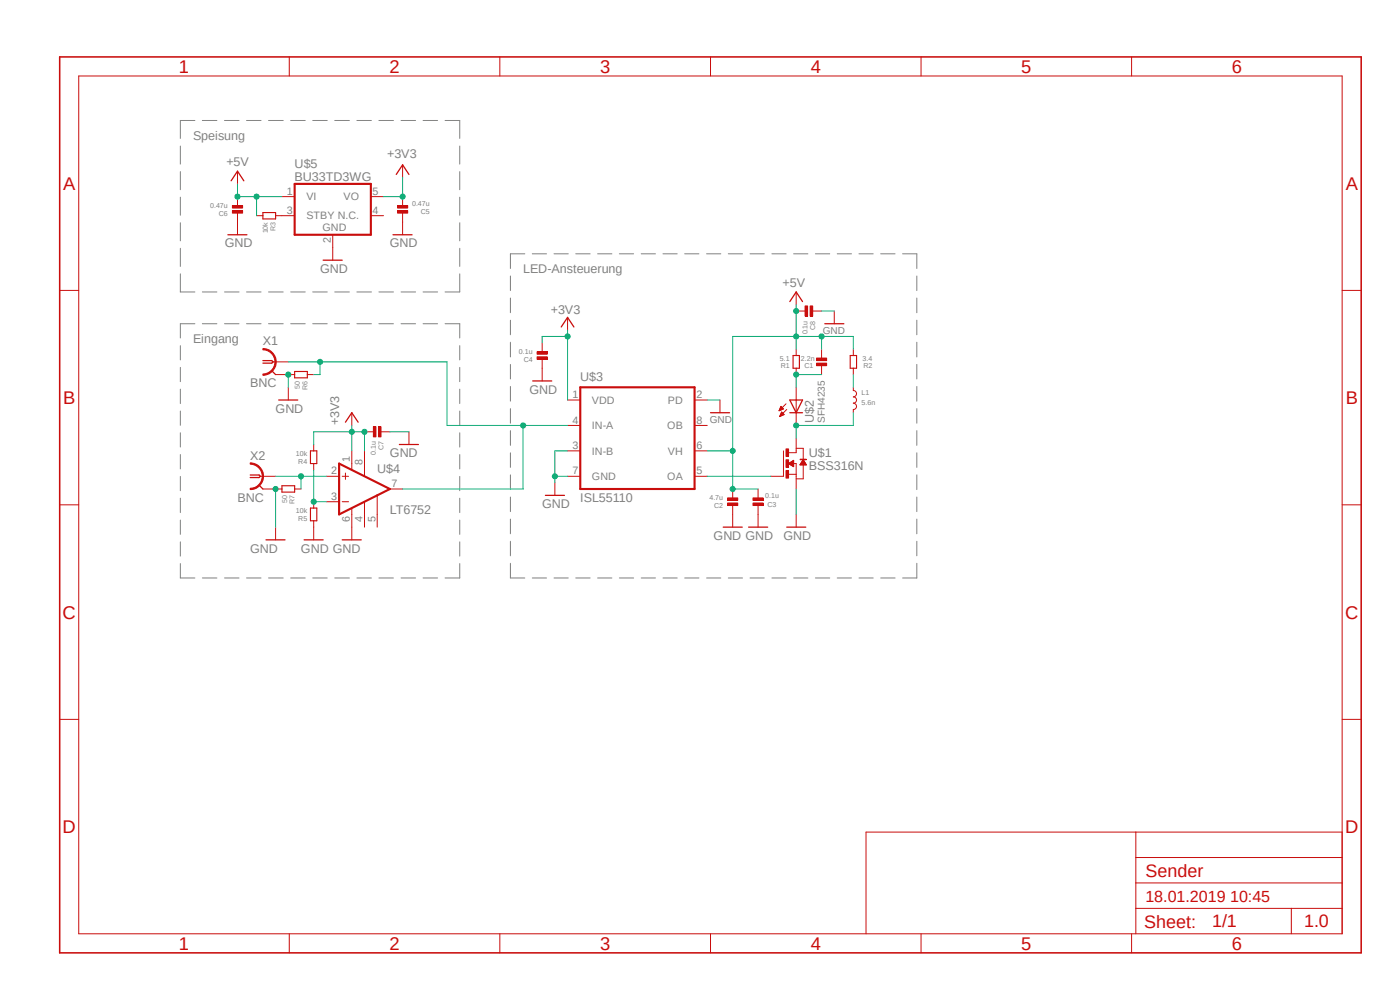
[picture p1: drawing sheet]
<svg xmlns="http://www.w3.org/2000/svg" width="420mm" height="297mm" viewBox="0 0 420 297" stroke-linecap="round" stroke-linejoin="round" font-family="sans-serif">
<path d="M17.1 16.6l391.8 269.8M408.9 16.6l-391.8 269.8" fill="none" stroke="#fff" stroke-width=".3"/>
<g fill="none" stroke="#808080" stroke-width=".3">
<path d="M58.5 36.1h-4.4v5.4M60.7 36.1h4.4M67.4 36.1h4.3M74 36.1h4.3M80.6 36.1h4.4M87.2 36.1h4.4M93.8 36.1h4.4M100.4 36.1h4.4M107.1 36.1h4.3M113.7 36.1h4.3M120.3 36.1h4.4M126.9 36.1h4.4"/>
<path d="M133.5 36.1h4.4v5.4M54.1 43.8v5.4M54.1 51.4v5.5M54.1 59.1v5.4M137.9 43.8v5.4M137.9 51.4v5.5M137.9 59.1v5.4M54.1 66.8v5.4M54.1 74.4v5.4M137.9 66.8v5.4M137.9 74.4v5.4M157.4 76.1h-4.3v4.4"/>
<path d="M159.7 76.1h4.3M166.2 76.1h4.3M172.7 76.1h4.3M179.3 76.1h4.3M185.8 76.1h4.3M192.4 76.1h4.2M198.9 76.1h4.3M205.4 76.1h4.3M212 76.1h4.2M218.5 76.1h4.3M225 76.1h4.3M231.6 76.1h4.2"/>
<path d="M238.1 76.1h4.3M244.6 76.1h4.3M251.2 76.1h4.2M257.7 76.1h4.3M264.2 76.1h4.3M270.8 76.1h4.2v4.4M54.1 82.1v5.4h4.4M58.5 97h-4.4v4.3M60.7 87.5h4.4M60.7 97h4.4M67.4 87.5h4.3M67.4 97h4.3"/>
<path d="M74 87.5h4.3M74 97h4.3M80.6 87.5h4.4M80.6 97h4.4M87.2 87.5h4.4M87.2 97h4.4M93.8 87.5h4.4M93.8 97h4.4M100.4 87.5h4.4M100.4 97h4.4M107.1 87.5h4.3M107.1 97h4.3"/>
<path d="M113.7 87.5h4.3M113.7 97h4.3M120.3 87.5h4.4M120.3 97h4.4M126.9 87.5h4.4M126.9 97h4.4M133.5 97h4.4v4.3M137.9 82.1v5.4h-4.4M153.1 82.7v4.4M153.1 89.3v4.4M153.1 96v4.3M275 82.7v4.4"/>
<path d="M275 89.3v4.4M275 96v4.3M54.1 103.6v4.3M54.1 110.1v4.3M54.1 116.6v4.3M137.9 103.6v4.3M137.9 110.1v4.3M137.9 116.6v4.3M153.1 102.6v4.4M153.1 109.2v4.4M153.1 115.8v4.4M275 102.6v4.4"/>
<path d="M275 109.2v4.4M275 115.8v4.4M54.1 123.2v4.3M54.1 129.7v4.3M54.1 136.2v4.3M137.9 123.2v4.3M137.9 129.7v4.3M137.9 136.2v4.3M153.1 122.5v4.3M153.1 129.1v4.4M153.1 135.7v4.4M275 122.5v4.3"/>
<path d="M275 129.1v4.4M275 135.7v4.4M54.1 142.8v4.3M54.1 149.3v4.3M54.1 155.9v4.2M137.9 142.8v4.3M137.9 149.3v4.3M137.9 155.9v4.2M153.1 142.3v4.4M153.1 149v4.3M153.1 155.6v4.4M275 142.3v4.4"/>
<path d="M275 149v4.3M275 155.6v4.4M54.1 162.4v4.3M54.1 168.9v4.3h4.4M60.7 173.2h4.4M67.4 173.2h4.3M74 173.2h4.3M80.6 173.2h4.4M87.2 173.2h4.4M93.8 173.2h4.4M100.4 173.2h4.4M107.1 173.2h4.3"/>
<path d="M113.7 173.2h4.3M120.3 173.2h4.4M126.9 173.2h4.4M137.9 162.4v4.3M137.9 168.9v4.3h-4.4M153.1 168.8v4.4h4.3M153.1 162.2v4.4M159.7 173.2h4.3M166.2 173.2h4.3M172.7 173.2h4.3M179.3 173.2h4.3M185.8 173.2h4.3"/>
<path d="M192.4 173.2h4.2M198.9 173.2h4.3M205.4 173.2h4.3M212 173.2h4.2M218.5 173.2h4.3M225 173.2h4.3M231.6 173.2h4.2M238.1 173.2h4.3M244.6 173.2h4.3M251.2 173.2h4.2M257.7 173.2h4.3M264.2 173.2h4.3"/>
<path d="M275 168.8v4.4h-4.2M275 162.2v4.4"/>
</g>
<g fill="none" stroke="#c90d0c" stroke-width=".3">
<path d="M86.8 17.1v5.7M149.9 17.1v5.7M213.1 17.1v5.7M276.3 17.1v5.7M339.5 17.1v5.7M23.6 22.8h379v257.1h-379zM17.9 87h5.7M402.6 87h5.7M235 135.1v7.6M238.1 138.9h.7v3.8M238.8 135.1v.6h-2.2M238.8 134.4h2.2v3.4"/>
<path d="M241 139.3v4.2h-2.2M17.9 151.3h5.7M236.6 142.2h2.2M402.6 151.3h5.7M17.9 215.6h5.7M402.6 215.6h5.7M340.7 249.4v30.5M340.7 257h61.9M402.6 249.4h-142.8v30.5M86.8 279.9v5.7M149.9 279.9v5.7M213.1 279.9v5.7"/>
<path d="M276.3 279.9v5.7M339.5 279.9v5.7M340.7 272.2h61.9M340.7 264.6h61.9M387.4 272.2v7.7"/>
</g>
<path d="M17.9 17.1h390.4v268.5h-390.4z" fill="none" stroke="#c90d0c" stroke-width=".47"/>
<path d="M235.8 134.5h.8v2.3h-.8z" fill-rule="evenodd" fill="#c90d0c"/>
<path d="M235.8 134.5h.8v2.3h-.8z" fill="none" stroke="#c90d0c" stroke-width=".3"/>
<path d="M235.8 137.8h.8v2.3h-.8z" fill-rule="evenodd" fill="#c90d0c"/>
<path d="M235.8 137.8h.8v2.3h-.8z" fill="none" stroke="#c90d0c" stroke-width=".3"/>
<path d="M235.8 141h.8v2.3h-.8z" fill-rule="evenodd" fill="#c90d0c"/>
<path d="M235.8 141h.8v2.3h-.8z" fill="none" stroke="#c90d0c" stroke-width=".3"/>
<path d="M240 137.6h1.9v.2h-1.9z" fill-rule="evenodd" fill="#c90d0c"/>
<g fill="none" stroke="#c90d0c" stroke-width=".3">
<path d="M170.3 119.9h3.8M208.4 119.9h3.8M238.8 104.6v2M238.8 110.4v1.9M238.8 116.1v11.4M246.5 104.6v2.9M246.5 109.4v2.9M256 104.6v2M256 110.4v1.9M170.3 127.5h3.8M170.3 135.1h3.8M208.4 127.5h3.8"/>
<path d="M208.4 135.1h3.8M233.8 123h.2M233.8 122.9h.6M233.9 122.7h.8M233.9 124.8h.1M234 122.5h1M234 124.7h.3M234 122.3h.8M234.1 124.5h.6M234.1 122.2h.6M234.1 124.3h1M234.2 122h.3"/>
<path d="M234.2 124.2h.9M234.2 121.8h.2M234.3 121.8l.7 .8-1.3 .5zM234.3 124h.6M234.3 123.8h.5M234.4 123.7h.2M234.5 123.5l.7 .7-1.3 .6zM235.8 121l-2.1 2.1M236 122.7l-2.1 2.1M236.6 138.9l1.5-.9v1.9zM236.6 138.9h1.5M236.7 138.9h1.4"/>
<path d="M236.7 139h1.4M236.8 138.8h1.3M236.9 139.1h1.2M236.9 138.7h1.2M237 139.2h1.1M237.1 138.6h1M237.2 139.3h.9M237.2 138.5h.9M237.3 139.4h.8M237.4 138.4h.7M237.4 139.5h.7M237.5 138.3h.6"/>
<path d="M237.6 139.6h.5M237.7 138.3h.4M237.7 139.7h.4M237.8 138.1h.3M237.9 139.7h.2M238 138h.1M238 139.8h.1M238.8 131.3v3.8M240 137.6h1.9v.2h-1.9zM240 139.2h1.9M240.1 139.1h1.7M240.2 139h1.5"/>
<path d="M240.2 138.9h1.5M240.3 138.9h1.3M240.3 138.8h1.3M240.4 138.7h1.1M240.5 138.6h.9M240.5 138.5h.9M240.5 138.4h.8M240.6 138.3h.7M240.7 138.3h.5M240.7 138.1h.5M240.8 138h.3M240.8 138h.2"/>
<path d="M240.9 137.9h.1M240.9 137.8h.1M241 137.8l.9 1.5h-1.9zM170.3 142.7h3.8M208.4 142.7h3.8M231.2 142.7h3.8M238.8 142.7v3.9"/>
</g>
<path d="M236.9 119.9h3.8l-1.9 3.8zM236.9 123.7h3.8" fill="none" stroke="#c90d0c" stroke-width=".38"/>
<path d="M174.1 116.1h34.3v30.5h-34.3z" fill="none" stroke="#c90d0c" stroke-width=".64"/>
<path d="M237.9 106.6h1.9v3.8h-1.9zM255.1 106.6h1.9v3.8h-1.9z" fill="none" stroke="#c90d0c" stroke-width=".34"/>
<path d="M244.9 108.8h3.1v.8h-3.1z" fill-rule="evenodd" fill="#c90d0c"/>
<path d="M244.9 108.8h3.1v.8h-3.1z" fill="none" stroke="#c90d0c" stroke-width=".3"/>
<path d="M244.9 107.3h3.1v.8h-3.1z" fill-rule="evenodd" fill="#c90d0c"/>
<path d="M238.8 87.5v3.8M244.9 107.3h3.1v.8h-3.1zM256 116.1v1a.95 .95 0 0 1 1 .9 .95 .95 0 0 1-1 1 .93 .93 0 0 1 1 .9 .93 .93 0 0 1-1 .9 .95 .95 0 0 1 1 1 .95 .95 0 0 1-1 .9v1M166.5 144.7v3.8M219.8 146.6v2.8M219.8 151.3v2.9M238.8 154.2v3.8" fill="none" stroke="#c90d0c" stroke-width=".3"/>
<path d="M236.9 90.4l1.9-2.9 1.9 2.9M163.6 148.5h5.7M236 158h5.7" fill="none" stroke="#c90d0c" stroke-width=".38"/>
<path d="M218.3 150.7h3v.8h-3z" fill-rule="evenodd" fill="#c90d0c"/>
<path d="M218.3 150.7h3v.8h-3z" fill="none" stroke="#c90d0c" stroke-width=".3"/>
<path d="M218.3 149.2h3v.8h-3z" fill-rule="evenodd" fill="#c90d0c"/>
<path d="M218.3 149.2h3v.8h-3zM227.4 146.6v2.8M227.4 151.3v2.9" fill="none" stroke="#c90d0c" stroke-width=".3"/>
<path d="M225.9 150.7h3v.8h-3z" fill-rule="evenodd" fill="#c90d0c"/>
<path d="M225.9 150.7h3v.8h-3z" fill="none" stroke="#c90d0c" stroke-width=".3"/>
<path d="M225.9 149.2h3v.8h-3z" fill-rule="evenodd" fill="#c90d0c"/>
<path d="M162.6 102.7v2.9M162.6 107.5v2.9M219.8 154.2v3.8M225.9 149.2h3v.8h-3zM227.4 154.2v3.8" fill="none" stroke="#c90d0c" stroke-width=".3"/>
<path d="M217 158h5.7M224.6 158h5.7" fill="none" stroke="#c90d0c" stroke-width=".38"/>
<path d="M161.1 106.9h3.1v.8h-3.1z" fill-rule="evenodd" fill="#c90d0c"/>
<path d="M161.1 106.9h3.1v.8h-3.1z" fill="none" stroke="#c90d0c" stroke-width=".3"/>
<path d="M161.1 105.4h3.1v.8h-3.1z" fill-rule="evenodd" fill="#c90d0c"/>
<path d="M161.1 105.4h3.1v.8h-3.1zM162.6 110.4v3.8M216 119.9v3.8" fill="none" stroke="#c90d0c" stroke-width=".3"/>
<path d="M159.8 114.2h5.7M213.1 123.7h5.8" fill="none" stroke="#c90d0c" stroke-width=".38"/>
<path d="M78.9 104.5a4 4 0 0 1 4 4 4 4 0 0 1-4 4v-.4a3.6 3.6 0 0 0 3.6-3.6 3.6 3.6 0 0 0-3.6-3.6z" fill-rule="evenodd" fill="#c90d0c"/>
<g fill="none" stroke="#c90d0c" stroke-width=".3">
<path d="M78.9 104.5a4 4 0 0 1 4 4 4 4 0 0 1-4 4v-.4a3.6 3.6 0 0 0 3.6-3.6 3.6 3.6 0 0 0-3.6-3.6zM81.9 108.5h4.6M82.7 112.3h3.8M86.5 116.1v3.8M105.5 135.1v5.6M109.3 135.1v7.6M97.9 142.7h3.8M97.9 150.4h3.8M102.7 142.7h1.9M102.7 150.4h1.9M103.6 141.8v1.9M105.5 152.4v5.6"/>
<path d="M109.3 150.5v7.5M113.2 148.5v9.5M117 146.6h3.8"/>
</g>
<path d="M78.9 108.1h2.6l.4 .4-.4 .3h-2.6M81.5 111.1l1.2 1.2M83.6 119.9h5.7" fill="none" stroke="#c90d0c" stroke-width=".38"/>
<path d="M101.7 138.9l15.3 7.7-15.3 7.6z" fill="none" stroke="#c90d0c" stroke-width=".64"/>
<path d="M75.1 138.7a4 4 0 0 1 4 4 4 4 0 0 1-4 4v-.4a3.6 3.6 0 0 0 3.6-3.6 3.6 3.6 0 0 0-3.6-3.6z" fill-rule="evenodd" fill="#c90d0c"/>
<path d="M84.6 58.9h3.8M111.3 58.9h3.8M120.8 49.4v3.8M120.8 58.9v2.9M84.6 64.6h3.8M99.8 70.4v3.8M111.3 64.6h3.8M120.8 63.7v2.8M75.1 138.7a4 4 0 0 1 4 4 4 4 0 0 1-4 4v-.4a3.6 3.6 0 0 0 3.6-3.6 3.6 3.6 0 0 0-3.6-3.6zM78.1 142.7h4.6M78.9 146.6h3.8M82.7 158v3.8" fill="none" stroke="#c90d0c" stroke-width=".3"/>
<path d="M118.9 52.3l1.9-2.9 1.9 2.9M75.1 142.4h2.6l.4 .3-.4 .4h-2.6M77.7 145.4l1.2 1.2M79.8 161.8h5.7" fill="none" stroke="#c90d0c" stroke-width=".38"/>
<path d="M88.4 55.1h22.9v15.3h-22.9z" fill="none" stroke="#c90d0c" stroke-width=".64"/>
<path d="M119.3 63.1h3v.8h-3z" fill-rule="evenodd" fill="#c90d0c"/>
<path d="M119.3 63.1h3v.8h-3z" fill="none" stroke="#c90d0c" stroke-width=".3"/>
<path d="M119.3 61.6h3v.8h-3z" fill-rule="evenodd" fill="#c90d0c"/>
<path d="M71.2 58.9v2.9M71.2 63.7v2.8M119.3 61.6h3v.8h-3z" fill="none" stroke="#c90d0c" stroke-width=".3"/>
<path d="M69.7 63.1h3.1v.8h-3.1z" fill-rule="evenodd" fill="#c90d0c"/>
<path d="M69.7 63.1h3.1v.8h-3.1z" fill="none" stroke="#c90d0c" stroke-width=".3"/>
<path d="M69.7 61.6h3.1v.8h-3.1z" fill-rule="evenodd" fill="#c90d0c"/>
<path d="M71.2 51.3v3.8M69.7 61.6h3.1v.8h-3.1zM71.2 66.5v3.9M77 64.6h1.9M82.7 64.6h1.9M99.8 74.2v3.8M120.8 66.5v3.9M105.5 123.7v3.8M109.3 129.4h2.9M114.1 129.4h2.9" fill="none" stroke="#c90d0c" stroke-width=".3"/>
<path d="M69.3 54.2l1.9-2.9 2 2.9M68.4 70.4h5.7M96.9 78h5.8M117.9 70.4h5.7M103.6 126.5l1.9-2.8 1.9 2.8" fill="none" stroke="#c90d0c" stroke-width=".38"/>
<path d="M78.9 63.7h3.8v1.9h-3.8z" fill="none" stroke="#c90d0c" stroke-width=".34"/>
<path d="M113.5 127.9h.8v3h-.8z" fill-rule="evenodd" fill="#c90d0c"/>
<path d="M113.5 127.9h.8v3h-.8z" fill="none" stroke="#c90d0c" stroke-width=".3"/>
<path d="M112 127.9h.8v3h-.8z" fill-rule="evenodd" fill="#c90d0c"/>
<g fill="none" stroke="#c90d0c" stroke-width=".3">
<path d="M170.3 95.1v3.8M238.8 93.2h2.9M243.6 93.2h2.9M86.5 112.3h1.9M92.2 112.3h1.9M94.1 133.2v1.9M94.1 138.9v1.9M112 127.9h.8v3h-.8zM122.7 129.4v3.8M82.7 146.6h1.9M88.4 146.6h1.9M94.1 150.4v1.9"/>
<path d="M94.1 156.1v5.7M105.5 158v3.8"/>
</g>
<path d="M168.4 98l1.9-2.9 1.9 2.9M119.8 133.2h5.7M91.2 161.8h5.7M102.7 161.8h5.7" fill="none" stroke="#c90d0c" stroke-width=".38"/>
<path d="M88.4 111.3h3.8v1.9h-3.8zM93.1 135.1h1.9v3.8h-1.9zM84.6 145.6h3.8v1.9h-3.8zM93.1 152.3h1.9v3.8h-1.9z" fill="none" stroke="#c90d0c" stroke-width=".34"/>
<path d="M243 91.7h.8v3h-.8z" fill-rule="evenodd" fill="#c90d0c"/>
<path d="M243 91.7h.8v3h-.8z" fill="none" stroke="#c90d0c" stroke-width=".3"/>
<path d="M241.5 91.7h.8v3h-.8z" fill-rule="evenodd" fill="#c90d0c"/>
<path d="M241.5 91.7h.8v3h-.8zM250.3 93.2v3.8" fill="none" stroke="#c90d0c" stroke-width=".3"/>
<path d="M247.4 97h5.8" fill="none" stroke="#c90d0c" stroke-width=".38"/>
<path d="M256 123.7v3.8h-17.2v3.8" fill="none" stroke="#0dab76" stroke-width=".3"/>
<circle cx="238.8" cy="127.5" r=".76" fill="#0dab76"/>
<g fill="none" stroke="#0dab76" stroke-width=".3">
<path d="M246.5 112.3h-7.7v3.8M256 112.3v3.8"/>
<circle cx="238.8" cy="127.5" r=".76"/>
</g>
<circle cx="238.8" cy="112.3" r=".76" fill="#0dab76"/>
<g fill="none" stroke="#0dab76" stroke-width=".3">
<path d="M170.3 135.1h-3.8v9.6M166.5 142.7h3.8M238.8 146.6v7.6"/>
<circle cx="238.8" cy="112.3" r=".76"/>
</g>
<circle cx="166.5" cy="142.7" r=".76" fill="#0dab76"/>
<g fill="none" stroke="#0dab76" stroke-width=".3">
<path d="M86.5 112.3v3.8M212.2 119.9h3.8"/>
<circle cx="166.5" cy="142.7" r=".76"/>
</g>
<circle cx="86.5" cy="112.3" r=".76" fill="#0dab76"/>
<g fill="none" stroke="#0dab76" stroke-width=".3">
<path d="M82.7 146.6v11.4"/>
<circle cx="86.5" cy="112.3" r=".76"/>
</g>
<circle cx="82.7" cy="146.6" r=".76" fill="#0dab76"/>
<g fill="none" stroke="#0dab76" stroke-width=".3">
<path d="M238.8 91.3v13.3M246.5 93.2h3.8M238.8 100.8h7.7v3.8M117 129.4h5.7"/>
<circle cx="82.7" cy="146.6" r=".76"/>
</g>
<circle cx="238.8" cy="100.8" r=".76" fill="#0dab76"/>
<g fill="none" stroke="#0dab76" stroke-width=".3">
<path d="M246.5 100.8h9.5v3.8"/>
<circle cx="238.8" cy="100.8" r=".76"/>
</g>
<circle cx="246.5" cy="100.8" r=".76" fill="#0dab76"/>
<g fill="none" stroke="#0dab76" stroke-width=".3">
<path d="M212.2 135.1h7.6v11.5h7.6"/>
<circle cx="246.5" cy="100.8" r=".76"/>
</g>
<circle cx="219.8" cy="146.6" r=".76" fill="#0dab76"/>
<g fill="none" stroke="#0dab76" stroke-width=".3">
<path d="M238.8 100.8h-19v34.3"/>
<circle cx="219.8" cy="146.6" r=".76"/>
</g>
<circle cx="219.8" cy="135.1" r=".76" fill="#0dab76"/>
<circle cx="219.8" cy="135.1" r=".76" fill="none" stroke="#0dab76" stroke-width=".3"/>
<circle cx="238.8" cy="93.2" r=".76" fill="#0dab76"/>
<g fill="none" stroke="#0dab76" stroke-width=".3">
<path d="M71.2 55.1v3.8M77 58.9h7.6"/>
<circle cx="238.8" cy="93.2" r=".76"/>
</g>
<circle cx="71.2" cy="58.9" r=".76" fill="#0dab76"/>
<g fill="none" stroke="#0dab76" stroke-width=".3">
<path d="M71.2 58.9h5.8v5.7"/>
<circle cx="71.2" cy="58.9" r=".76"/>
</g>
<circle cx="77" cy="58.9" r=".76" fill="#0dab76"/>
<g fill="none" stroke="#0dab76" stroke-width=".3">
<path d="M86.5 108.5h47.6v19h36.2M156.9 127.5v19.1h-36.1M212.2 142.7h19"/>
<circle cx="77" cy="58.9" r=".76"/>
</g>
<circle cx="156.9" cy="127.5" r=".76" fill="#0dab76"/>
<g fill="none" stroke="#0dab76" stroke-width=".3">
<path d="M96 108.5v3.8h-1.9"/>
<circle cx="156.9" cy="127.5" r=".76"/>
</g>
<circle cx="96" cy="108.5" r=".76" fill="#0dab76"/>
<g fill="none" stroke="#0dab76" stroke-width=".3">
<path d="M82.7 142.7h15.2M90.3 142.7v3.9"/>
<circle cx="96" cy="108.5" r=".76"/>
</g>
<circle cx="90.3" cy="142.7" r=".76" fill="#0dab76"/>
<g fill="none" stroke="#0dab76" stroke-width=".3">
<path d="M120.8 53.2v5.7h-5.7"/>
<circle cx="90.3" cy="142.7" r=".76"/>
</g>
<circle cx="120.8" cy="58.9" r=".76" fill="#0dab76"/>
<g fill="none" stroke="#0dab76" stroke-width=".3">
<path d="M105.5 127.5v7.6M105.5 129.4h3.8v5.7"/>
<circle cx="120.8" cy="58.9" r=".76"/>
</g>
<circle cx="105.5" cy="129.4" r=".76" fill="#0dab76"/>
<circle cx="105.5" cy="129.4" r=".76" fill="none" stroke="#0dab76" stroke-width=".3"/>
<circle cx="109.3" cy="129.4" r=".76" fill="#0dab76"/>
<g fill="none" stroke="#0dab76" stroke-width=".3">
<path d="M170.3 98.9v21M170.3 100.8h-7.7v1.9M105.5 129.4h-11.4v3.8"/>
<circle cx="109.3" cy="129.4" r=".76"/>
</g>
<circle cx="170.3" cy="100.8" r=".76" fill="#0dab76"/>
<g fill="none" stroke="#0dab76" stroke-width=".3">
<path d="M94.1 140.8v9.6h3.8"/>
<circle cx="170.3" cy="100.8" r=".76"/>
</g>
<circle cx="94.1" cy="150.4" r=".76" fill="#0dab76"/>
<circle cx="94.1" cy="150.4" r=".76" fill="none" stroke="#0dab76" stroke-width=".3"/>
<g font-size="5.5" fill="#c90d0c">
<text x="53.7" y="21.8">1</text>
<text x="116.8" y="21.8">2</text>
<text x="180" y="21.8">3</text>
<text x="243.2" y="21.8">4</text>
<text x="306.4" y="21.8">5</text>
<text x="369.5" y="21.8">6</text>
<text x="19" y="56.9">A</text>
<text x="403.7" y="56.9">A</text>
<text x="19" y="121.1">B</text>
<text x="403.7" y="121.1">B</text>
<text x="18.8" y="185.4">C</text>
<text x="403.5" y="185.4">C</text>
<text x="18.8" y="249.7">D</text>
<text x="403.5" y="249.7">D</text>
<text x="53.7" y="284.7">1</text>
<text x="116.8" y="284.7">2</text>
<text x="180" y="284.7">3</text>
<text x="243.2" y="284.7">4</text>
<text x="306.4" y="284.7">5</text>
<text x="369.5" y="284.7">6</text>
</g>
<g font-size="5.4" fill="#c90d0c">
<text x="343.6" y="262.7">Sender</text>
<text x="343.2" y="278.2">Sheet:</text>
<text x="363.6" y="278">1/1</text>
<text x="391.2" y="278">1.0</text>
</g>
<text font-size="4.8" fill="#c90d0c" x="343.6" y="270.3">18.01.2019 10:45</text>
<g font-size="3.8" fill="#808080">
<text x="57.9" y="41.8">Speisung</text>
<text x="116.1" y="47.5">+3V3</text>
<text x="67.9" y="49.8">+5V</text>
<text x="88.4" y="50.4">U$5</text>
<text x="88.4" y="54.2">BU33TD3WG</text>
<text x="67.4" y="74.2">GND</text>
<text x="117" y="74.2">GND</text>
<text x="96" y="81.8">GND</text>
<text x="156.9" y="81.8">LED-Ansteuerung</text>
<text x="234.7" y="86">+5V</text>
<text x="165.2" y="94">+3V3</text>
<text x="57.9" y="102.7">Eingang</text>
<text x="78.9" y="103.5">X1</text>
<text x="75.1" y="116.1">BNC</text>
<text x="158.8" y="118">GND</text>
<text x="174.1" y="114.2">U$3</text>
<text x="82.7" y="123.7">GND</text>
<text x="101.7" y="127.5" transform="rotate(-90 101.7 127.5)">+3V3</text>
<text x="244.2" y="126.7" transform="rotate(-90 244.2 126.7)">U$2</text>
<text x="75.1" y="137.8">X2</text>
<text x="117" y="137">GND</text>
<text x="242.7" y="137">U$1</text>
<text x="113.2" y="141.8">U$4</text>
<text x="242.7" y="140.8">BSS316N</text>
<text x="71.2" y="150.4">BNC</text>
<text x="117" y="154.2">LT6752</text>
<text x="162.6" y="152.3">GND</text>
<text x="174.1" y="150.4">ISL55110</text>
<text x="214.1" y="161.8">GND GND</text>
<text x="235" y="161.8">GND</text>
<text x="75.1" y="165.6">GND</text>
<text x="90.3" y="165.6">GND GND</text>
</g>
<g font-size="3.2" fill="#808080">
<text x="86.1" y="58.4">1</text>
<text x="111.8" y="58.4">5</text>
<text x="86.1" y="64.1">3</text>
<text x="91.9" y="60.1">VI</text>
<text x="91.9" y="65.8">STBY N.C.</text>
<text x="103.1" y="60.1">VO</text>
<text x="111.8" y="64.1">4</text>
<text x="96.8" y="69.2">GND</text>
<text x="99.3" y="72.7" transform="rotate(-90 99.3 72.7)">2</text>
<text x="171.8" y="119.3">1</text>
<text x="208.9" y="119.3">2</text>
<text x="177.6" y="121">VDD</text>
<text x="200.4" y="121">PD</text>
<text x="171.8" y="127">4</text>
<text x="177.6" y="128.6">IN-A</text>
<text x="200.2" y="128.6">OB</text>
<text x="208.9" y="127">8</text>
<text x="171.8" y="134.6">3</text>
<text x="177.6" y="136.3">IN-B</text>
<text x="200.4" y="136.3">VH</text>
<text x="208.9" y="134.6">6</text>
<text x="99.4" y="142.2">2</text>
<text x="105" y="138.4" transform="rotate(-90 105 138.4)">1</text>
<text x="108.8" y="139.2" transform="rotate(-90 108.8 139.2)">8</text>
<text x="171.8" y="142.2">7</text>
<text x="177.6" y="143.9">GND</text>
<text x="200.2" y="143.9">OA</text>
<text x="208.9" y="142.2">5</text>
<text x="99.4" y="149.8">3</text>
<text x="117.5" y="146">7</text>
<text x="105" y="156.5" transform="rotate(-90 105 156.5)">6</text>
<text x="108.8" y="156.5" transform="rotate(-90 108.8 156.5)">4</text>
<text x="112.6" y="156.5" transform="rotate(-90 112.6 156.5)">5</text>
</g>
<g font-size="3" fill="#808080">
<text x="246.8" y="100.1">GND</text>
<text x="212.9" y="126.7">GND</text>
<text x="247.4" y="126.7" transform="rotate(-90 247.4 126.7)">SFH4235</text>
</g>
<g font-size="2.1" fill="#808080">
<text x="63" y="62.4">0.47u</text>
<text x="65.7" y="64.6">C6</text>
<text x="123.6" y="61.6">0.47u</text>
<text x="126.2" y="64.3">C5</text>
<text x="80.4" y="70" transform="rotate(-90 80.4 70)">10k</text>
<text x="82.7" y="69.3" transform="rotate(-90 82.7 69.3)">R3</text>
<text x="242.3" y="100.2" transform="rotate(-90 242.3 100.2)">0.1u</text>
<text x="244.6" y="98.8" transform="rotate(-90 244.6 98.8)">C8</text>
<text x="155.7" y="106.2">0.1u</text>
<text x="157.1" y="108.5">C4</text>
<text x="234" y="108.1">5.1</text>
<text x="234.2" y="110.4">R1</text>
<text x="240.2" y="108.1">2.2n</text>
<text x="241.3" y="110.4">C1</text>
<text x="258.7" y="108.1">3.4</text>
<text x="259" y="110.4">R2</text>
<text x="89.9" y="116.5" transform="rotate(-90 89.9 116.5)">50</text>
<text x="92.2" y="116.9" transform="rotate(-90 92.2 116.9)">R6</text>
<text x="258.5" y="118.4">L1</text>
<text x="258.5" y="121.2">5.6n</text>
<text x="88.8" y="136.7">10k</text>
<text x="112.8" y="136.4" transform="rotate(-90 112.8 136.4)">0.1u</text>
<text x="115.1" y="135" transform="rotate(-90 115.1 135)">C7</text>
<text x="89.5" y="138.9">R4</text>
<text x="212.8" y="150">4.7u</text>
<text x="229.6" y="149.2">0.1u</text>
<text x="86.1" y="150.8" transform="rotate(-90 86.1 150.8)">50</text>
<text x="88.4" y="151.2" transform="rotate(-90 88.4 151.2)">R7</text>
<text x="88.8" y="153.8">10k</text>
<text x="214.2" y="152.3">C2</text>
<text x="230.3" y="151.9">C3</text>
<text x="89.5" y="156.1">R5</text>
</g>
</svg>
